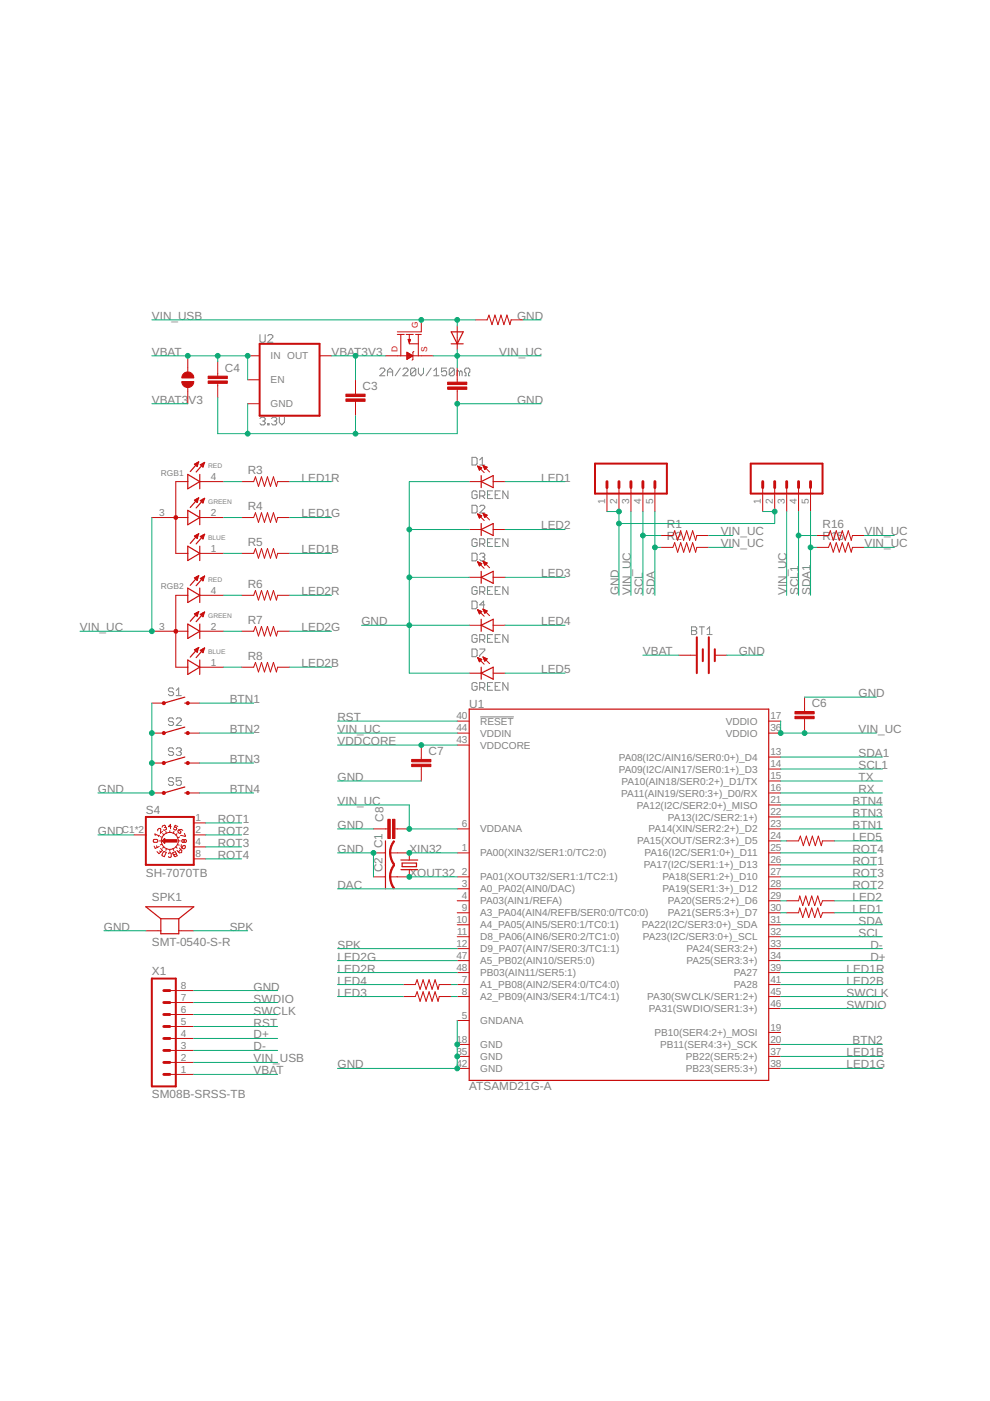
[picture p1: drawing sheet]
<svg xmlns="http://www.w3.org/2000/svg" width="210mm" height="297mm" viewBox="0 0 210 297" stroke-linecap="round" stroke-linejoin="round" font-family="sans-serif">
<g fill="none" stroke="#808080" stroke-width=".21">
<path d="M55.1 71v1.3l.3 .3h.5l.3-.3v-1.3M56.8 71.2l.2-.2h.6l.2 .2v.3l-1 1.1h1M80.5 78.3l.3-.3h.5l.3 .3v.3l-1.1 1.1h1.1M82.1 79.7v-1.1l.6-.6 .5 .6v1.1M82.1 78.9h1.1M84.9 78l-1.1 1.7M85.4 78.3l.3-.3h.6l.2 .3v.3l-1.1 1.1h1.1M88.2 78.3v1.1l-.3 .3h-.6l-.2-.3M88.2 78.3l-.3-.3h-.6l-.2 .3v1.1M88.2 78.3l-1.1 1.1M88.7 78v1.1l.5 .6 .6-.6v-1.1M91.4 78l-1.1 1.7"/>
<path d="M92 79.7h1.1M92 78.6l.5-.6v1.7M94.7 78h-1.1v.9l.5-.3h.3l.3 .3v.5l-.3 .3h-.5l-.3-.3M96.3 78.3v1.1l-.2 .3h-.6l-.3-.3M96.3 78.3l-.2-.3h-.6l-.3 .3v1.1M96.3 78.3l-1.1 1.1M97.4 78.9l-.2-.3h-.3v1.1M97.4 78.9v.8M97.4 78.9l.3-.3 .3 .3v.8M98.5 79.7h.3v-.6l-.3-.2v-.6l.3-.3h.5l.3 .3v.6l-.3 .2v.6h.3M55.1 88.7l.3-.2h.5l.3 .2v.3l-.3 .3M55.7 89.3h.2"/>
<path d="M55.9 89.3l.3 .3v.2l-.3 .3h-.5l-.3-.3M56.8 89.8h.2v.3h-.2zM57.6 88.7l.2-.2h.6l.3 .2v.3l-.3 .3M58.1 89.3h.3M58.4 89.3l.3 .3v.2l-.3 .3h-.6l-.2-.3M59.2 88.5v1.1l.6 .5 .5-.5v-1.1M100.1 97h.8l.3 .2v1.1l-.3 .3h-.8zM101.7 98.6h1.1M101.7 97.5l.6-.5v1.6M100.1 107.1h.8l.3 .3v1.1l-.3 .3h-.8zM100.1 117.3h.8l.3 .3v1l-.3 .3h-.8zM101.2 104.4l-.3-.3h-.5l-.3 .3v1l.3 .3h.5l.3-.3v-.5h-.6"/>
<path d="M101.2 114.5l-.3-.3h-.5l-.3 .3v1.1l.3 .3h.5l.3-.3v-.6h-.6M101.7 105.2h.8l.3-.3v-.5l-.3-.3h-.8v1.6M101.7 115.3h.8l.3-.3v-.5l-.3-.3h-.8v1.7M101.7 107.4l.3-.3h.5l.3 .3v.3l-1.1 1.1h1.1M101.7 117.6l.3-.3h.5l.3 .3v.2l-.3 .3M102.3 105.2l.5 .5M102.3 115.3l.5 .6M102.3 118.1h.2M102.5 118.1l.3 .3v.2l-.3 .3h-.5l-.3-.3M103.4 104.9h.5M103.4 115h.5M104.4 104.1h-1v1.6h1"/>
<path d="M104.4 114.2h-1v1.7h1M105 104.9h.5M105 115h.5M106.1 104.1h-1.1v1.6h1.1M106.1 114.2h-1.1v1.7h1.1M107.7 104.1v1.6l-1.1-1.6v1.6M107.7 114.2v1.7l-1.1-1.7v1.7M100.1 127.4h.8l.3 .3v1.1l-.3 .3h-.8zM100.1 137.6h.8l.3 .3v1.1l-.3 .2h-.8zM101.2 124.7l-.3-.3h-.5l-.3 .3v1.1l.3 .2h.5l.3-.2v-.6h-.6M101.2 134.8l-.3-.2h-.5l-.3 .2v1.1l.3 .3h.5l.3-.3v-.5h-.6M101.7 125.5h.8l.3-.3v-.5l-.3-.3h-.8v1.6"/>
<path d="M101.7 135.6h.8l.3-.2v-.6l-.3-.2h-.8v1.6M101.7 137.6h1.1v.3l-1.1 1.1v.2M102.3 125.5l.5 .5M102.3 135.6l.5 .6M102.8 128.2h-1.1l.8-.8v1.7M103.4 125.2h.5M103.4 135.4h.5M104.4 124.4h-1v1.6h1M104.4 134.6h-1v1.6h1M105 125.2h.5M105 135.4h.5M106.1 124.4h-1.1v1.6h1.1"/>
<path d="M106.1 134.6h-1.1v1.6h1.1M107.7 124.4v1.6l-1.1-1.6v1.6M107.7 134.6v1.6l-1.1-1.6v1.6M146.6 132.9h.8l.3 .3v.2l-.3 .3 .3 .3v.3l-.3 .2h-.8zM146.6 133.7h.8M148.3 132.9h1.1M148.8 132.9v1.6M149.9 134.5h1.1M149.9 133.4l.6-.5v1.6M36.8 146.1l-.3-.2h-.5l-.3 .2v.3l.3 .3h.5l.3 .2v.3l-.3 .3h-.5l-.3-.3M36.8 152.5l-.3-.3h-.5l-.3 .3v.2l.3 .3h.5l.3 .3v.3l-.3 .2h-.5l-.3-.2M36.8 158.8l-.3-.2h-.5l-.3 .2v.3l.3 .3h.5l.3 .2v.3l-.3 .3h-.5l-.3-.3"/>
<path d="M37.4 147.5h1M37.4 146.4l.5-.5v1.6M37.4 152.5l.2-.3h.6l.2 .3v.2l-1 1.1h1M37.4 158.8l.2-.2h.6l.2 .2v.3l-.2 .3M37.9 159.4h.3M38.2 159.4l.2 .2v.3l-.2 .3h-.6l-.2-.3M101.2 145l-.3-.3h-.5l-.3 .3v1.1l.3 .2h.5l.3-.2v-.6h-.6M101.7 145.8h.8l.3-.3v-.5l-.3-.3h-.8v1.6M101.8 152h7.1M102.3 145.8l.5 .5M103.4 145.5h.5M104.4 144.7h-1v1.6h1"/>
<path d="M105 145.5h.5M106.1 144.7h-1.1v1.6h1.1M107.7 144.7v1.6l-1.1-1.6v1.6M36.8 165.2l-.3-.3h-.5l-.3 .3v.2l.3 .3h.5l.3 .3v.2l-.3 .3h-.5l-.3-.3M38.4 164.9h-1v.8l.5-.3h.3l.2 .3v.5l-.2 .3h-.6l-.2-.3"/>
</g>
<g fill="none" stroke="#c90d0c" stroke-width=".25">
<path d="M95.7 70.4h2.5l-1.3 2.5zM95.7 72.9h2.5M41.6 98.3l-.2 .2M41.7 98.2h.1v.7M42.1 97.9l-1.8 2.1M42.1 97.9l-.9 .5 .6 .5M42.1 97.9l-.3 1M42.9 98.4l-.2 .2M42.9 98.3h.2l-.1 .7M43.4 98l-1.8 2.1M43.4 98l-.9 .5 .5 .5M43.4 98l-.4 1"/>
<path d="M39.8 100.6l2.6 1.5-2.6 1.5zM39.8 108.2l2.6 1.5-2.6 1.6zM39.8 115.8l2.6 1.5-2.6 1.6zM41.6 106l-.2 .1M41.6 113.6l-.2 .1M41.7 105.8h.1v.7M41.7 113.4h.1v.7M42.1 105.6l-1.8 2M42.1 105.6l-.9 .4 .6 .5M42.1 105.6l-.3 .9M42.1 113.2l-1.8 2M42.1 113.2l-.9 .5 .6 .4"/>
<path d="M42.1 113.2l-.3 .9M42.4 100.6v3M42.4 108.2v3.1M42.4 115.8v3.1M42.9 106.1l-.2 .1M42.9 113.7l-.2 .1M42.9 105.9h.2l-.1 .7M42.9 113.5h.2l-.1 .7M43.4 105.7l-1.8 2M43.4 105.7l-.9 .4 .5 .5M43.4 105.7l-.4 .9M43.4 113.3l-1.8 2"/>
<path d="M43.4 113.3l-.9 .4 .5 .5M43.4 113.3l-.4 .9M102 102.1l2.6-1.3v2.6zM102 100.8v2.6M102 111v2.5M102 112.3l2.6-1.3v2.5zM39.8 124.7l2.6 1.5-2.6 1.5zM39.8 132.3l2.6 1.5-2.6 1.6zM39.8 139.9l2.6 1.6-2.6 1.5zM41.6 122.5l-.2 .1M41.6 130.1l-.2 .1M41.6 137.7l-.2 .2"/>
<path d="M41.7 122.3h.1v.7M41.7 129.9h.1v.7M41.7 137.5h.1v.8M42.1 122.1l-1.8 2M42.1 122.1l-.9 .4 .6 .5M42.1 122.1l-.3 .9M42.1 129.7l-1.8 2M42.1 129.7l-.9 .5 .6 .4M42.1 129.7l-.3 .9M42.1 137.3l-1.8 2M42.1 137.3l-.9 .5 .6 .5M42.1 137.3l-.3 1"/>
<path d="M42.4 124.7v3M42.4 132.3v3.1M42.4 139.9v3.1M42.9 122.6l-.2 .1M42.9 130.2l-.2 .1M42.9 137.8l-.2 .2M42.9 122.4h.2l-.1 .7M42.9 130h.2l-.1 .7M42.9 137.6h.2l-.1 .8M43.4 122.2l-1.8 2M43.4 122.2l-.9 .4 .5 .5M43.4 122.2l-.4 .9"/>
<path d="M43.4 129.8l-1.8 2M43.4 129.8l-.9 .5 .5 .4M43.4 129.8l-.4 .9M43.4 137.4l-1.8 2M43.4 137.4l-.9 .5 .5 .5M43.4 137.4l-.4 1M102 121.1v2.6M102 131.3v2.5M102 122.4l2.6-1.3v2.6zM102 132.6l2.6-1.3v2.5zM39.2 149.1h.6M39.2 147.8l-4.5 1.3"/>
<path d="M39.2 155.4h.6M39.2 154.2l-4.5 1.2M99.5 150.3h63.5v78.8h-63.5zM102 141.5v2.5M102 142.7l2.6-1.2v2.5zM34.4 178.3l.5-.5v1zM34.5 178.3h.1M34.8 178v.5M39.2 161.8h.6M39.2 160.5l-4.5 1.3M39.2 168.1h.6M39.2 166.9l-4.5 1.2"/>
<path d="M81.7 178.3v10.1M34.1 194.8v3.2h3.8v-3.2M34.1 194.8h3.8M34.1 194.8l-3.2-2.5h10.2l-3.2 2.5M85 182.4h3.6M85 184.4h3.6M85.3 183h3v.7h-3z"/>
</g>
<g fill="none" stroke="#c90d0c" stroke-width=".21">
<path d="M39.8 75.4v3.5M46.2 76.7v3.1M52.5 75.4h2.6M67.8 75.4h2.5M81.7 75.4h4.5M84.2 70.9h1.5M85 70.9v4.5M86.1 70.9h1.5M86.3 74.7l1.2 .7-1.2 .8zM86.3 76.1h.1M86.3 76h.3M86.3 75.9h.5"/>
<path d="M86.3 75.7h.7M86.3 75.6h.9M86.3 75.5h1.1M86.3 75.4h1.2M86.3 75.3h1M86.3 75.1h.8M86.3 75h.6M86.3 74.9h.4M86.3 74.8h.2M86.5 72h.5l-.2 .7zM86.6 72h.4M86.6 72.1h.4"/>
<path d="M86.6 72.2h.4M86.7 72.4h.2M86.7 72.5h.2M86.8 72.6h.1M86.8 70.9v2h1.9M87.6 75.4h4.3M87.7 74.5l-.2 .2v1.5l-.1 .2M88.1 70.9h1.2M88.7 70.9v4.5M89.3 67.8v2.6h-5.1M96.9 69.1v5.1M96.9 78v3"/>
<path d="M100.8 67.8h2.5l.4-1 .6 2 .6-2 .7 2 .6-2 .6 2 .7-2 .6 2 .3-1h2.5M39.8 82.2v3.4M46.2 81.3v3M52.5 85.6h2.6M52.5 80.5h2.6M75.4 80.5v3.1M75.4 85.1v3M96.9 82.5v3.1M101.3 98.8l1.4 1.4M101.3 98.8l.9 .4-.6 .5zM101.3 98.9h.2M101.4 99h.4"/>
<path d="M101.4 99.1h.7M101.5 99.3h.6M101.5 99.4h.5M101.6 99.5h.2M101.6 99.6h.1M102.4 98.7l1.4 1.4M102.4 98.7l.9 .4-.5 .5zM102.4 98.8h.3M102.5 98.9h.5M102.6 99h.6M102.6 99.1h.6M102.7 99.3h.4"/>
<path d="M102.7 99.4h.3M102.8 99.5h.1M32.2 109.7h7.6M39.8 102.1h-2.5v15.2h2.5M42.4 102.1h5M42.4 117.3h5M42.4 109.7h5M51.2 102.1h2.6l.4-1 .6 2 .6-2 .7 2 .6-2 .6 2 .7-2 .6 2 .3-1h2.5M51.2 109.7h2.6l.4-1 .6 2 .6-2 .7 2 .6-2 .6 2 .7-2 .6 2 .3-1h2.5M51.2 117.3h2.6l.4-1 .6 2 .6-2 .7 2 .6-2 .6 2 .7-2 .6 2 .3-1h2.5M99.5 102.1h2.5M99.5 112.3h2.5"/>
<path d="M101.3 109l1.4 1.4M101.3 109l.9 .3-.6 .6zM101.3 119.1l1.4 1.4M101.3 119.1l.9 .4-.6 .5zM101.3 119.2h.1M101.3 109h.2M101.3 109.2h.4M101.3 119.3h.4M101.4 119.4h.5M101.4 109.3h.6M101.5 109.4h.6M101.5 119.5h.6"/>
<path d="M101.5 119.7h.5M101.5 109.5h.5M101.6 109.6h.3M101.6 119.8h.3M101.6 109.7h.1M101.6 119.9h.2M102.4 108.8l1.4 1.4M102.4 108.8l.9 .4-.5 .5zM102.4 119l1.4 1.4M102.4 119l.9 .4-.5 .5zM102.4 119h.2M102.4 108.9h.2"/>
<path d="M102.5 109h.4M102.5 119.2h.3M102.5 119.3h.6M102.6 109.2h.6M102.6 109.3h.6M102.6 119.4h.7M102.6 119.5h.5M102.7 109.4h.4M102.7 109.5h.3M102.7 119.7h.3M102.7 119.8h.2M102.8 109.6h.1"/>
<path d="M104.6 102.1h2.5M104.6 112.3h2.5M128.7 103.4v5.1M131.2 103.4v5.1M133.8 103.4v5.1M136.3 103.4v5.1M138.9 103.4v5.1M140.1 113.5h2.6l.3-1 .7 2.1 .6-2.1 .6 2.1 .7-2.1 .6 2.1 .7-2.1 .6 2.1 .2-1.1h2.6M140.1 116.1h2.6l.3-1 .7 2 .6-2 .6 2 .7-2 .6 2 .7-2 .6 2 .2-1h2.6M161.7 103.4v5.1M164.3 103.4v5.1M166.8 103.4v5.1"/>
<path d="M169.3 103.4v5.1M171.9 103.4v5.1M173.1 113.5h2.6l.3-1 .7 2.1 .6-2.1 .6 2.1 .7-2.1 .6 2.1 .7-2.1 .6 2.1 .2-1.1h2.6M173.1 116.1h2.6l.3-1 .7 2 .6-2 .6 2 .7-2 .6 2 .7-2 .6 2 .2-1h2.6M32.2 133.8h7.6M39.8 126.2h-2.5v15.3h2.5M42.4 126.2h5M42.4 133.8h5M51.2 126.2h2.6l.4-1 .6 2 .6-2 .7 2 .6-2 .6 2 .7-2 .6 2 .3-1h2.5M51.2 133.8h2.6l.4-1 .6 2.1 .6-2.1 .7 2.1 .6-2.1 .6 2.1 .7-2.1 .6 2.1 .3-1.1h2.5M99.5 122.4h2.5M99.5 132.6h2.5"/>
<path d="M101.3 129.3l1.4 1.4M101.3 129.3l.9 .3M101.3 129.3l.3 .9M101.3 139.4l1.4 1.4M101.3 139.4l.9 .4-.6 .5zM101.3 129.3h.1M101.3 129.4h.3M101.3 139.6h.2M101.4 139.7h.4M101.4 129.5h.5M101.4 129.7h.8M101.4 139.8h.7"/>
<path d="M101.5 139.9h.6M101.5 129.8h.5M101.5 129.9h.4M101.6 130h.2M101.6 130.1h.1M102.2 129.6l-.6 .6M102.4 129.1l1.4 1.4M102.4 129.1l.9 .4-.5 .5M102.4 129.1l.4 .9M102.4 139.3l1.4 1.4M102.4 139.3l.9 .4-.5 .5zM102.4 139.3h.1"/>
<path d="M102.4 129.2h.1M102.5 129.3h.3M102.5 139.4h.2M102.5 139.6h.5M102.5 129.4h.5M102.6 129.5h.7M102.6 139.7h.7M102.6 139.8h.6M102.6 129.7h.6M102.7 129.8h.3M102.7 139.9h.4M102.7 129.9h.2"/>
<path d="M102.8 130h.1M104.6 122.4h2.5M104.6 132.6h2.5M143.9 138.9h3.6M151.6 138.9h2.5M32.2 155.4h2.5M32.2 149.1h2.5M39.8 155.4h2.6M39.8 149.1h2.6M42.4 141.5h5M51.2 141.5h2.6l.4-1.1 .6 2.1 .6-2.1 .7 2.1 .6-2.1 .6 2.1 .7-2.1 .6 2.1 .3-1h2.5M89.3 158v3"/>
<path d="M96.9 152.9h2.6M96.9 155.4h2.6M96.9 158h2.6M99.5 142.7h2.5M101.5 140h.4M101.6 140.1h.2M101.6 140.3h.1M102.7 140h.3M102.8 140.1h.1M104.6 142.7h2.5M163 152.9h2.5M163 155.4h2.5"/>
<path d="M170.6 147.8v3.1M170.6 152.4v3M28.4 177h2.5M32.2 168.1h2.5M32.2 161.8h2.5M32.7 178h.6l.1 .1v.3l-.1 .2h-.6l-.2-.2zM32.7 179.4l.2 .5 .4-.2M32.9 177.1v-.3l.8 .4M33.2 179.3l.1 .4M33.4 176.2v-.3l.6-.3 .1 .2-.1 .9 .5-.4M33.8 179.5l-.5 .2M33.8 177.1l-.2 .3"/>
<path d="M33.8 178.3h.4M34 177.4l.4 .1M34.1 179.9l.3 .4-.3 .3M34.3 179l-.3 .2M34.4 175.4v-.3l.5-.1 .2 .4M34.5 176.7l.2 .3M34.7 179.6l-.2 .2M35.1 175.4l.2 .2-.1 .3-.4 .1-.2-.1M35.1 175.4l-.2 .1M35.1 176.3l.2 .3M35.3 180l-.1 .3M36 176.1v.4"/>
<path d="M36.3 175.3h-.6l.5-.5v.9M36.7 179.9l.2 .4M36.9 176.3l-.2 .3M37.3 179.6l.2 .2M37.5 176.8l-.2 .2M37.7 179l.3 .2M37.7 175.2l-.6-.2-.2 .4 .5 .1v.4l-.3 .1-.3-.3M37.8 178.3h.4M37.9 175.9l.4 .4-.1 .4h-.2l-.3-.3zM37.9 175.9h.5l.4 .1M38 179.8l.5 .5v.5h-.5l-.5-.5M38.1 177.5l-.4 .1"/>
<path d="M38.4 179v.5l.2 .3M38.8 179.3h.5l-.1 .6-.6-.1zM39 178.2l-.1-.2-.3 .2 .1 .4 .3-.1M39 178.2l.2-.2 .3 .2v.3l-.2 .1-.3-.1M39 178.2v.3M39.1 176.7l.2 .6-1-.1M39.8 168.1h2.6M39.8 161.8h2.6M41.1 179.6h2.5M41.1 177h2.5M41.1 174.5h2.5M79.2 175.7h3"/>
<path d="M83.7 175.7h3.1M89.3 162.5v3.1M96.9 175.7h2.6M163 178.3h2.5M163 175.7h2.5M163 160.5h2.5M163 165.6h2.5M163 163h2.5M163 168.1h2.5M163 170.7h2.5M163 173.2h2.5M166.8 178.3h2.5l.4-1 .6 2 .7-2 .6 2 .6-2 .7 2 .6-2 .6 2 .3-1h2.5"/>
<path d="M30.9 197.3h3.2M33.3 180.6l.4 .4 .4-.4M33.8 180.4l.3 .2M34.6 180.6l.6 .1-.4 .9-.4-.2-.1-.1zM35.7 181l.2-.2h.3l.1 .2v.6l-.1 .2-.5-.2M36 180.1v.4M37.4 181l-.2-.4-.5 .2v.3l.2 .1M37.4 181l.2 .4-.6 .2-.1-.4M37.4 181l-.5 .2M37.9 197.3h3.2M38.3 180.1l-.5 .5M41.1 182.1h2.5"/>
<path d="M79.2 180.8h2.5M79.2 185.9h2.5M82.7 180.8h4.1v1.6M86.8 184.4v1.5h-4.1M96.9 180.8h2.6M96.9 185.9h2.6M96.9 188.4h2.6M96.9 191h2.6M96.9 198.6h2.6M96.9 193.5h2.6M96.9 196.1h2.6M163 180.8h2.5"/>
<path d="M163 185.9h2.5M163 188.4h2.5M163 191h2.5M163 198.6h2.5M163 193.5h2.5M163 196.1h2.5M163 183.4h2.5M166.8 191h2.5l.3-1 .6 2 .6-2 .7 2 .6-2 .6 2 .7-2 .6 2 .4-1h2.5M166.8 193.5h2.5l.3-1 .6 2 .6-2 .7 2 .6-2 .6 2 .7-2 .6 2 .4-1h2.5M36 217.6h5.1M36 215.1h5.1M36 212.6h5.1"/>
<path d="M36 210h5.1M85.5 208.7h2.6l.3-1 .7 2.1 .6-2.1 .6 2.1 .7-2.1 .6 2.1 .6-2.1 .7 2.1 .2-1.1h2.6M85.5 211.3h2.6l.3-1 .7 2 .6-2 .6 2 .7-2 .6 2 .6-2 .7 2 .2-1h2.6M96.9 216.4h2.6M96.9 208.7h2.6M96.9 211.3h2.6M96.9 201.1h2.6M96.9 203.7h2.6M96.9 206.2h2.6M163 208.7h2.5M163 211.3h2.5M163 201.1h2.5"/>
<path d="M163 218.9h2.5M163 203.7h2.5M163 206.2h2.5M163 213.8h2.5M36 227.8h5.1M36 225.3h5.1M36 222.7h5.1M36 220.2h5.1M96.9 221.4h2.6M96.9 224h2.6M96.9 226.5h2.6M163 221.4h2.5"/>
<path d="M163 224h2.5M163 226.5h2.5"/>
<circle cx="36" cy="178.3" r="1.8"/>
</g>
<path d="M55.1 72.9h12.7v15.2h-12.7zM126.2 98.3h15.2v6.3h-15.2zM159.2 98.3h15.2v6.3h-15.2zM147.7 135.1v7.6M149 137.6v2.6M150.3 135.1v7.6M151.6 137.6v2.6M30.9 173.2h10.2v10.2h-10.2zM32.2 207.5h5.1v22.8h-5.1z" fill="none" stroke="#c90d0c" stroke-width=".42"/>
<g fill="#c90d0c" stroke="#c90d0c" stroke-width=".21">
<path d="M35 178h2.5v.5h-2.5z"/>
<path d="M73.3 84.6h4.1v.5h-4.1z"/>
<path d="M73.3 83.6h4.1v.5h-4.1z"/>
<path d="M44.1 80.8h4.1v.5h-4.1z"/>
<path d="M44.1 79.8h4.1v.5h-4.1z"/>
<path d="M168.6 151.9h4v.5h-4z"/>
<path d="M168.6 150.9h4v.5h-4z"/>
<path d="M87.3 162h4.1v.5h-4.1z"/>
<path d="M87.3 161h4.1v.5h-4.1z"/>
<path d="M83.2 173.7h.5v4.1h-.5z"/>
<path d="M82.2 173.7h.5v4.1h-.5z"/>
<path d="M94.9 82h4.1v.5h-4.1z"/>
<path d="M94.9 81h4.1v.5h-4.1z"/>
</g>
<g fill="none" stroke="#c90d0c" stroke-width=".61">
<path d="M128.7 102.1v1.3M131.2 102.1v1.3M133.8 102.1v1.3M136.3 102.1v1.3M138.9 102.1v1.3M161.7 102.1v1.3M164.3 102.1v1.3M166.8 102.1v1.3M169.3 102.1v1.3M171.9 102.1v1.3M34.7 217.6h1.3M34.7 210h1.3"/>
<path d="M34.7 212.6h1.3M34.7 215.1h1.3M34.7 222.7h1.3M34.7 225.3h1.3M34.7 227.8h1.3M34.7 220.2h1.3"/>
</g>
<g fill="#c90d0c" stroke="#c90d0c" stroke-width=".21">
<path d="M83.5 178.2l.2 .2-.7 1.4-.2 1h-.2l.2-1.3z" fill-rule="evenodd"/>
<path d="M82.6 180.8h.3l.1 1 .7 1.4-.2 .2-.7-1.2z" fill-rule="evenodd"/>
<path d="M83.5 183.3l.2 .2-.7 1.4-.2 1h-.2l.2-1.4z" fill-rule="evenodd"/>
<path d="M82.6 185.9h.3l.1 1 .7 1.4-.2 .1-.7-1.2z" fill-rule="evenodd"/>
<path d="M39 79.2a1.26 1.26 0 0 1 1.3-.2 1.26 1.26 0 0 1 .8 1.1h-2.6l.1-.4z" fill-rule="evenodd"/>
<path d="M38.5 80.9h2.6a1.27 1.27 0 0 1-1.3 1.3 1.27 1.27 0 0 1-1.3-1.3z" fill-rule="evenodd"/>
<circle cx="34.7" cy="149.1" r=".33"/>
<circle cx="39.8" cy="149.1" r=".33"/>
<circle cx="34.7" cy="155.4" r=".33"/>
<circle cx="39.8" cy="155.4" r=".33"/>
<circle cx="34.7" cy="161.8" r=".33"/>
<circle cx="39.8" cy="161.8" r=".33"/>
<circle cx="34.7" cy="168.1" r=".33"/>
<circle cx="39.8" cy="168.1" r=".33"/>
<circle cx="37.3" cy="109.7" r=".4"/>
<circle cx="37.3" cy="133.8" r=".41"/>
</g>
<g fill="none" stroke="#0dab76" stroke-width=".21">
<path d="M32.2 75.4h20.3v5.1M32.2 67.8h68.6M46.2 75.4v1.3M70.3 75.4h11.4M75.4 75.4v5.1M91.9 75.4h22.8M96.9 67.8v1.3M96.9 74.2v3.8M110.9 67.8h3.8M32.2 85.6h7.6M46.2 84.3v7.6h50.7v-6.3h17.8M52.5 85.6v6.3"/>
<path d="M75.4 88.1v3.8M32.2 109.7v24.1h-15.2M47.4 102.1h3.8M47.4 117.3h3.8M47.4 109.7h3.8M61.4 102.1h8.9M61.4 117.3h8.9M61.4 109.7h8.9M86.8 112.3h12.7M99.5 102.1h-12.7v40.6h12.7M107.1 102.1h12.7M107.1 112.3h12.7"/>
<path d="M128.7 108.5h2.5v17.7M133.8 108.5v17.7M136.3 108.5v17.7M136.3 113.5h3.8M138.9 108.5v17.7M138.9 116.1h1.2M150.3 113.5h5.1M150.3 116.1h5.1M161.7 108.5h2.6v2.5h-33.1M166.8 108.5v17.7M169.3 113.5h3.8M169.3 108.5v17.7"/>
<path d="M171.9 116.1h1.2M171.9 108.5v17.7M183.3 113.5h6.3M183.3 116.1h6.3M47.4 133.8h3.8M47.4 126.2h3.8M61.4 133.8h8.9M61.4 126.2h8.9M76.6 132.6h22.9M86.8 122.4h12.7M107.1 122.4h12.7M107.1 132.6h12.7"/>
<path d="M136.3 138.9h7.6M154.1 138.9h7.6M32.2 149.1v19h-11.4M42.4 149.1h11.4M42.4 155.4h11.4M47.4 141.5h3.8M61.4 141.5h8.9M71.6 152.9h25.3M71.6 155.4h25.3M71.6 158h25.3M107.1 142.7h12.7M165.5 152.9v2.5h20.3"/>
<path d="M170.6 147.8h15.2M20.8 177h7.6M42.4 168.1h11.4M42.4 161.8h11.4M43.6 177h7.6M43.6 174.5h7.6M43.6 179.6h7.6M71.6 170.7h15.2v5h10.1M71.6 165.6h17.7M71.6 175.7h7.6M165.5 168.1h21.6M165.5 165.6h21.6"/>
<path d="M165.5 175.7h21.6M165.5 173.2h21.6M165.5 170.7h21.6M165.5 178.3h1.3M165.5 160.5h21.6M165.5 163h21.6M176.9 178.3h10.2M22 197.3h8.9M41.1 197.3h11.4M43.6 182.1h7.6M71.6 180.8h7.6v5.1M71.6 188.4h25.3"/>
<path d="M86.8 180.8h10.1M86.8 185.9h10.1M165.5 180.8h20.3M165.5 193.5h1.3M165.5 191h1.3M165.5 185.9h20.3M165.5 183.4h20.3M165.5 188.4h20.3M165.5 198.6h21.6M165.5 196.1h21.6M176.9 193.5h10.2M176.9 191h10.2"/>
<path d="M41.1 210h17.8M41.1 215.1h17.8M41.1 212.6h17.8M41.1 217.6h17.8M71.6 211.3h13.9M71.6 208.7h13.9M71.6 201.1h25.3M71.6 203.7h25.3M71.6 206.2h25.3M95.7 211.3h1.2M95.7 208.7h1.2M96.9 216.4v10.1h-25.3"/>
<path d="M165.5 211.3h21.6M165.5 208.7h21.6M165.5 201.1h21.6M165.5 203.7h21.6M165.5 213.8h21.6M165.5 206.2h21.6M41.1 222.7h17.8M41.1 220.2h17.8M41.1 227.8h17.8M41.1 225.3h17.8M165.5 226.5h21.6M165.5 221.4h21.6"/>
<path d="M165.5 224h21.6"/>
</g>
<g fill="#0dab76" stroke="#0dab76" stroke-width=".21">
<circle cx="86.8" cy="112.3" r=".51"/>
<circle cx="86.8" cy="122.4" r=".51"/>
<circle cx="86.8" cy="132.6" r=".51"/>
<circle cx="79.2" cy="180.8" r=".51"/>
<circle cx="96.9" cy="224" r=".51"/>
<circle cx="96.9" cy="221.4" r=".51"/>
<circle cx="96.9" cy="226.5" r=".51"/>
<circle cx="131.2" cy="111" r=".51"/>
<circle cx="131.2" cy="108.5" r=".51"/>
<circle cx="164.3" cy="108.5" r=".51"/>
<circle cx="32.2" cy="168.1" r=".51"/>
<circle cx="32.2" cy="155.4" r=".51"/>
<circle cx="32.2" cy="161.8" r=".51"/>
<circle cx="96.9" cy="85.6" r=".51"/>
<circle cx="52.5" cy="91.9" r=".51"/>
<circle cx="75.4" cy="91.9" r=".51"/>
<circle cx="86.8" cy="180.8" r=".51"/>
<circle cx="86.8" cy="185.9" r=".51"/>
<circle cx="136.3" cy="113.5" r=".51"/>
<circle cx="138.9" cy="116.1" r=".51"/>
<circle cx="89.3" cy="158" r=".51"/>
<circle cx="52.5" cy="75.4" r=".51"/>
<circle cx="39.8" cy="75.4" r=".51"/>
<circle cx="46.2" cy="75.4" r=".51"/>
<circle cx="32.2" cy="133.8" r=".51"/>
<circle cx="165.5" cy="155.4" r=".51"/>
<circle cx="170.6" cy="155.4" r=".51"/>
<circle cx="86.8" cy="175.7" r=".51"/>
<circle cx="96.9" cy="75.4" r=".51"/>
<circle cx="75.4" cy="75.4" r=".51"/>
<circle cx="96.9" cy="67.8" r=".51"/>
<circle cx="89.3" cy="67.8" r=".51"/>
<circle cx="171.9" cy="116.1" r=".51"/>
<circle cx="169.3" cy="113.5" r=".51"/>
</g>
<g font-size="2.5" fill="#808080">
<text x="32.2" y="67.8">VIN_USB</text>
<text x="109.6" y="67.8">GND</text>
<text x="32.2" y="75.4">VBAT</text>
<text x="70.3" y="75.4">VBAT3V3</text>
<text x="105.8" y="75.4">VIN_UC</text>
<text x="47.7" y="78.9">C4</text>
<text x="76.9" y="82.7">C3</text>
<text x="32.2" y="85.6">VBAT3</text>
<text x="40" y="85.6">V3</text>
<text x="109.6" y="85.6">GND</text>
<text x="52.5" y="100.6">R3</text>
<text x="63.9" y="102.1">LED1R</text>
<text x="114.7" y="102.1">LED1</text>
<text x="52.5" y="108.2">R4</text>
<text x="63.9" y="109.7">LED1G</text>
<text x="114.7" y="112.3">LED2</text>
<text x="141.4" y="112">R1</text>
<text x="152.8" y="113.5">VIN_UC</text>
<text x="174.4" y="112">R16</text>
<text x="183.3" y="113.5">VIN_UC</text>
<text x="52.5" y="115.8">R5</text>
<text x="63.9" y="117.3">LED1B</text>
<text x="141.4" y="114.6">R2</text>
<text x="152.8" y="116.1">VIN_UC</text>
<text x="174.4" y="114.6">R15</text>
<text x="183.3" y="116.1">VIN_UC</text>
<text x="52.5" y="124.7">R6</text>
<text x="114.7" y="122.4">LED3</text>
<text x="63.9" y="126.2">LED2R</text>
<text x="131.2" y="126.2" transform="rotate(-90 131.2 126.2)">GND</text>
<text x="133.8" y="126.2" transform="rotate(-90 133.8 126.2)">VIN_UC</text>
<text x="136.3" y="126.2" transform="rotate(-90 136.3 126.2)">SCL</text>
<text x="138.9" y="126.2" transform="rotate(-90 138.9 126.2)">SDA</text>
<text x="166.8" y="126.2" transform="rotate(-90 166.8 126.2)">VIN_UC</text>
<text x="169.3" y="126.2" transform="rotate(-90 169.3 126.2)">SCL1</text>
<text x="171.9" y="126.2" transform="rotate(-90 171.9 126.2)">SDA1</text>
<text x="17" y="133.8">VIN_UC</text>
<text x="52.5" y="132.3">R7</text>
<text x="63.9" y="133.8">LED2G</text>
<text x="76.6" y="132.6">GND</text>
<text x="114.7" y="132.6">LED4</text>
<text x="52.5" y="140">R8</text>
<text x="63.9" y="141.5">LED2B</text>
<text x="114.7" y="142.7">LED5</text>
<text x="136.3" y="138.9">VBAT</text>
<text x="156.6" y="138.9">GND</text>
<text x="48.7" y="149.1">BTN1</text>
<text x="172.1" y="150">C6</text>
<text x="182" y="147.8">GND</text>
<text x="48.7" y="155.4">BTN2</text>
<text x="71.6" y="152.9">RST</text>
<text x="71.6" y="155.4">VIN_UC</text>
<text x="99.5" y="150.1">U1</text>
<text x="182" y="155.4">VIN_UC</text>
<text x="48.7" y="161.8">BTN3</text>
<text x="71.6" y="158">VDDCORE</text>
<text x="90.9" y="160.1">C7</text>
<text x="182" y="160.5">SDA1</text>
<text x="71.6" y="165.6">GND</text>
<text x="182" y="165.6">TX</text>
<text x="182" y="163">SCL1</text>
<text x="20.8" y="168.1">GND</text>
<text x="30.9" y="172.6">S4</text>
<text x="48.7" y="168.1">BTN4</text>
<text x="71.6" y="170.7">VIN_UC</text>
<text x="180.7" y="173.2">BTN3</text>
<text x="180.7" y="170.7">BTN4</text>
<text x="182" y="168.1">RX</text>
<text x="20.8" y="177">GND</text>
<text x="46.2" y="174.5">ROT1</text>
<text x="46.2" y="177">ROT2</text>
<text x="46.2" y="179.6">ROT3</text>
<text x="71.6" y="175.7">GND</text>
<text x="81.1" y="179.8" transform="rotate(-90 81.1 179.8)">C1</text>
<text x="81.3" y="174.2" transform="rotate(-90 81.3 174.2)">C8</text>
<text x="180.7" y="175.7">BTN1</text>
<text x="180.7" y="178.3">LED5</text>
<text x="30.9" y="185.9">SH-7070TB</text>
<text x="46.2" y="182.1">ROT4</text>
<text x="71.6" y="180.8">GND</text>
<text x="81.1" y="184.9" transform="rotate(-90 81.1 184.9)">C2</text>
<text x="86.8" y="180.8">XIN32</text>
<text x="86.8" y="185.9">XOUT32</text>
<text x="180.7" y="183.4">ROT1</text>
<text x="180.7" y="185.9">ROT3</text>
<text x="180.7" y="180.8">ROT4</text>
<text x="32.2" y="191">SPK1</text>
<text x="71.6" y="188.4">DAC</text>
<text x="180.7" y="191">LED2</text>
<text x="180.7" y="188.4">ROT2</text>
<text x="22" y="197.3">GND</text>
<text x="48.7" y="197.3">SPK</text>
<text x="180.7" y="193.5">LED1</text>
<text x="182" y="196.1">SDA</text>
<text x="32.2" y="200.5">SMT-0540-S-R</text>
<text x="71.6" y="201.1">SPK</text>
<text x="71.6" y="203.7">LED2G</text>
<text x="182" y="198.6">SCL</text>
<text x="184.6" y="201.1">D-</text>
<text x="184.6" y="203.7">D+</text>
<text x="32.2" y="206.7">X1</text>
<text x="71.6" y="208.8">LED4</text>
<text x="71.6" y="206.2">LED2R</text>
<text x="179.5" y="206.2">LED1R</text>
<text x="179.5" y="208.8">LED2B</text>
<text x="53.8" y="210">GND</text>
<text x="53.8" y="215.1">SWCLK</text>
<text x="53.8" y="212.6">SWDIO</text>
<text x="71.6" y="211.3">LED3</text>
<text x="179.5" y="211.3">SWCLK</text>
<text x="179.5" y="213.8">SWDIO</text>
<text x="53.8" y="220.2">D+</text>
<text x="53.8" y="217.6">RST</text>
<text x="180.7" y="221.5">BTN2</text>
<text x="53.8" y="222.7">D-</text>
<text x="53.8" y="227.8">VBAT</text>
<text x="53.8" y="225.3">VIN_USB</text>
<text x="71.6" y="226.5">GND</text>
<text x="179.5" y="224">LED1B</text>
<text x="179.5" y="226.5">LED1G</text>
<text x="32.2" y="232.9">SM08B-SRSS-TB</text>
<text x="99.5" y="231.1">ATSAMD21G-A</text>
</g>
<g font-size="2.1" fill="#808080">
<text x="57.4" y="76.2">IN OUT</text>
<text x="57.4" y="81.3">EN</text>
<text x="57.4" y="86.4">GND</text>
<text x="44.7" y="101.7">4</text>
<text x="128.3" y="106.9" transform="rotate(-90 128.3 106.9)">1</text>
<text x="130.9" y="106.9" transform="rotate(-90 130.9 106.9)">2</text>
<text x="133.4" y="106.9" transform="rotate(-90 133.4 106.9)">3</text>
<text x="136" y="106.9" transform="rotate(-90 136 106.9)">4</text>
<text x="138.5" y="106.9" transform="rotate(-90 138.5 106.9)">5</text>
<text x="161.3" y="106.9" transform="rotate(-90 161.3 106.9)">1</text>
<text x="163.9" y="106.9" transform="rotate(-90 163.9 106.9)">2</text>
<text x="166.4" y="106.9" transform="rotate(-90 166.4 106.9)">3</text>
<text x="169" y="106.9" transform="rotate(-90 169 106.9)">4</text>
<text x="171.5" y="106.9" transform="rotate(-90 171.5 106.9)">5</text>
<text x="33.8" y="109.4">3</text>
<text x="44.7" y="109.4">2</text>
<text x="44.7" y="117">1</text>
<text x="44.7" y="125.9">4</text>
<text x="33.8" y="133.5">3</text>
<text x="44.7" y="133.5">2</text>
<text x="44.7" y="141.1">1</text>
<text x="96.8" y="152.5">40</text>
<text x="96.8" y="155.1">44</text>
<text x="101.8" y="153.6">RESET</text>
<text x="153.9" y="153.7">VDDIO</text>
<text x="163.3" y="152.5">17</text>
<text x="163.3" y="155.1">36</text>
<text x="96.8" y="157.6">43</text>
<text x="101.8" y="158.7">VDDCORE</text>
<text x="101.8" y="156.2">VDDIN</text>
<text x="131.2" y="161.3">PA08(I2C/AIN16/SER0:0+)_D4</text>
<text x="153.9" y="156.2">VDDIO</text>
<text x="163.3" y="160.2">13</text>
<text x="131.2" y="163.8">PA09(I2C/AIN17/SER0:1+)_D3</text>
<text x="131.8" y="166.3">PA10(AIN18/SER0:2+)_D1/TX</text>
<text x="163.3" y="165.2">15</text>
<text x="163.3" y="162.7">14</text>
<text x="163.3" y="167.8">16</text>
<text x="131.7" y="168.9">PA11(AIN19/SER0:3+)_D0/RX</text>
<text x="135" y="171.4">PA12(I2C/SER2:0+)_MISO</text>
<text x="141.6" y="174">PA13(I2C/SER2:1+)</text>
<text x="163.3" y="170.3">21</text>
<text x="163.3" y="172.8">22</text>
<text x="25.8" y="176.7">C1*2</text>
<text x="41.4" y="179.2">4</text>
<text x="41.4" y="176.7">2</text>
<text x="41.4" y="174.1">1</text>
<text x="97.9" y="175.4">6</text>
<text x="101.8" y="176.5">VDDANA</text>
<text x="135.1" y="179">PA15(XOUT/SER2:3+)_D5</text>
<text x="137.5" y="176.5">PA14(XIN/SER2:2+)_D2</text>
<text x="163.3" y="175.4">23</text>
<text x="163.3" y="177.9">24</text>
<text x="41.4" y="181.7">8</text>
<text x="97.9" y="180.5">1</text>
<text x="97.9" y="185.5">2</text>
<text x="101.8" y="181.6">PA00(XIN32/SER1:0/TC2:0)</text>
<text x="136.5" y="184.1">PA17(I2C/SER1:1+)_D13</text>
<text x="136.7" y="181.6">PA16(I2C/SER1:0+)_D11</text>
<text x="163.3" y="180.5">25</text>
<text x="163.3" y="183">26</text>
<text x="163.3" y="185.5">27</text>
<text x="97.9" y="188.1">3</text>
<text x="97.9" y="190.6">4</text>
<text x="101.8" y="186.7">PA01(XOUT32/SER1:1/TC2:1)</text>
<text x="101.8" y="189.2">A0_PA02(AIN0/DAC)</text>
<text x="101.8" y="191.7">PA03(AIN1/REFA)</text>
<text x="140.4" y="186.7">PA18(SER1:2+)_D10</text>
<text x="140.4" y="189.2">PA19(SER1:3+)_D12</text>
<text x="141.6" y="191.7">PA20(SER5:2+)_D6</text>
<text x="163.3" y="188.1">28</text>
<text x="163.3" y="190.6">29</text>
<text x="96.8" y="195.7">10</text>
<text x="97.9" y="193.2">9</text>
<text x="101.8" y="194.3">A3_PA04(AIN4/REFB/SER0:0/TC0:0)</text>
<text x="101.8" y="196.8">A4_PA05(AIN5/SER0:1/TC0:1)</text>
<text x="136.1" y="196.8">PA22(I2C/SER3:0+)_SDA</text>
<text x="141.6" y="194.3">PA21(SER5:3+)_D7</text>
<text x="163.3" y="193.2">30</text>
<text x="163.3" y="195.7">31</text>
<text x="96.8" y="200.8">12</text>
<text x="96.8" y="203.3">47</text>
<text x="96.9" y="198.2">11</text>
<text x="101.8" y="199.4">D8_PA06(AIN6/SER0:2/TC1:0)</text>
<text x="101.8" y="201.9">D9_PA07(AIN7/SER0:3/TC1:1)</text>
<text x="136.3" y="199.4">PA23(I2C/SER3:0+)_SCL</text>
<text x="145.5" y="201.9">PA24(SER3:2+)</text>
<text x="163.3" y="198.2">32</text>
<text x="163.3" y="200.8">33</text>
<text x="163.3" y="203.3">34</text>
<text x="38.3" y="209.7">8</text>
<text x="96.8" y="205.9">48</text>
<text x="97.9" y="208.4">7</text>
<text x="101.8" y="209.5">A1_PB08(AIN2/SER4:0/TC4:0)</text>
<text x="101.8" y="204.4">A5_PB02(AIN10/SER5:0)</text>
<text x="101.8" y="207">PB03(AIN11/SER5:1)</text>
<text x="145.5" y="204.4">PA25(SER3:3+)</text>
<text x="155.6" y="207">PA27</text>
<text x="155.6" y="209.5">PA28</text>
<text x="163.3" y="205.9">39</text>
<text x="163.3" y="208.4">41</text>
<text x="38.3" y="214.7">6</text>
<text x="38.3" y="212.2">7</text>
<text x="97.9" y="210.9">8</text>
<text x="101.8" y="212.1">A2_PB09(AIN3/SER4:1/TC4:1)</text>
<text x="137.2" y="212.1">PA30(SWCLK/SER1:2+)</text>
<text x="137.6" y="214.6">PA31(SWDIO/SER1:3+)</text>
<text x="163.3" y="210.9">45</text>
<text x="163.3" y="213.5">46</text>
<text x="38.3" y="219.8">4</text>
<text x="38.3" y="217.3">5</text>
<text x="96.8" y="221.1">18</text>
<text x="97.9" y="216">5</text>
<text x="101.8" y="217.1">GNDANA</text>
<text x="138.8" y="219.7">PB10(SER4:2+)_MOSI</text>
<text x="163.3" y="221.1">20</text>
<text x="163.3" y="218.6">19</text>
<text x="38.3" y="227.4">1</text>
<text x="38.3" y="224.9">2</text>
<text x="38.3" y="222.4">3</text>
<text x="96.8" y="223.6">35</text>
<text x="96.8" y="226.2">42</text>
<text x="101.8" y="222.2">GND</text>
<text x="101.8" y="224.8">GND</text>
<text x="101.8" y="227.3">GND</text>
<text x="140" y="222.2">PB11(SER4:3+)_SCK</text>
<text x="145.4" y="224.8">PB22(SER5:2+)</text>
<text x="145.4" y="227.3">PB23(SER5:3+)</text>
<text x="163.3" y="223.6">37</text>
<text x="163.3" y="226.2">38</text>
</g>
<g font-size="1.8" fill="#c90d0c">
<text x="88.6" y="69.6" transform="rotate(-90 88.6 69.6)">G</text>
<text x="84.3" y="74.7" transform="rotate(-90 84.3 74.7)">D</text>
<text x="90.6" y="74.6" transform="rotate(-90 90.6 74.6)">S</text>
</g>
<g font-size="1.8" fill="#808080">
<text x="34.1" y="100.8">RGB1</text>
<text x="34.1" y="125">RGB2</text>
</g>
<g font-size="1.4" fill="#808080">
<text x="44.1" y="99.3">RED</text>
<text x="44.1" y="106.9">GREEN</text>
<text x="44.1" y="114.5">BLUE</text>
<text x="44.1" y="123.4">RED</text>
<text x="44.1" y="131">GREEN</text>
<text x="44.1" y="138.7">BLUE</text>
</g>
</svg>
